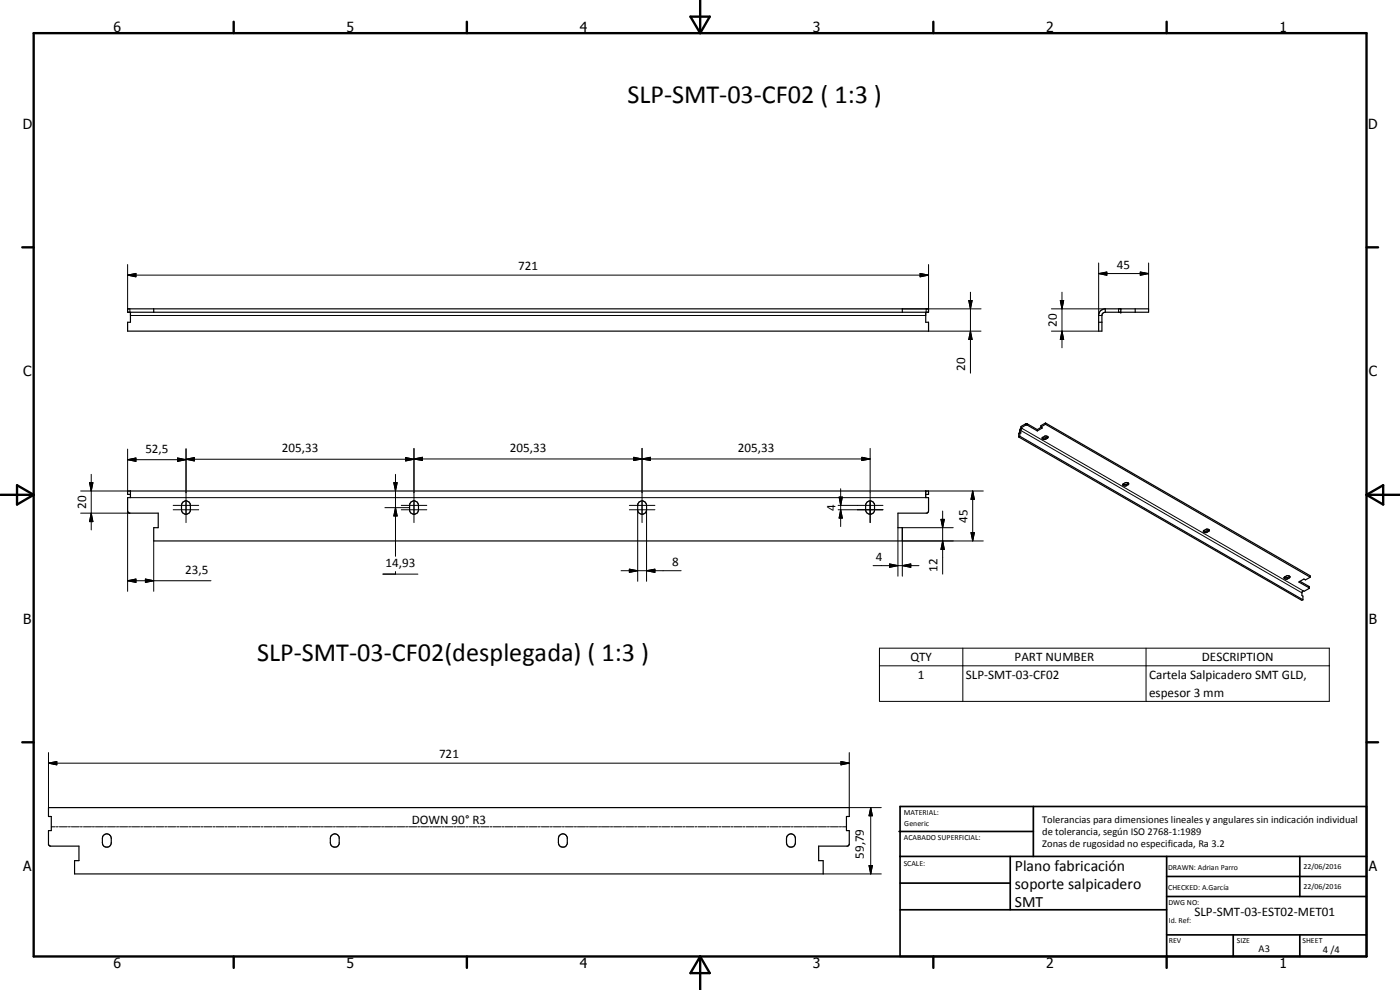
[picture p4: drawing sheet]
<svg xmlns="http://www.w3.org/2000/svg" width="420mm" height="297mm" viewBox="0 0 420 297" stroke-linecap="round" stroke-linejoin="round" font-family="sans-serif">
<g fill="none" stroke="#000" stroke-width=".35">
<path d="M38.3 92.7h240.4v1h-240.4zM39.1 93.7v3h-.8v2.7h240.4v-2.7h-.9v-3M46.1 92.7v1M270.8 92.7v1M329.7 96.7h1M331.7 92.7h13v1h-13M331.7 92.7a1.97 1.97 0 0 0-2 1.7v5h1v-4.7l.4-.8 .6-.2M331.7 92.7v1M336.4 92.7v1M340.7 92.7v1M305.7 131.1l85 49 .3-.1M306.1 130.9l-.4 .2"/>
<path d="M306.1 130.9l84.9 49.1M306.4 128.4l1.8-.9 3.1 1.8M306.4 128.4v-.4l1.6-.9 3.3 1.8M306.4 128.4l.3 .1-.3 .5v1l-.3-.2-.4 .2v1.1M306.4 128.4l-.4 .8 .1 1.7M311.3 128.9v.4M312.4 128.1l.4 .3-1.5 .9M312.5 128.2l-1.2 .7M312.7 131.4a1.02 1.02 0 0 1 1.8-.1 1.31 1.31 0 0 1-1.5 .5zM313.8 127.3l-1.4 .8M313.8 126.9v.4M313.8 126.9l-1.4 .8v.4"/>
<path d="M313.8 126.9l79.4 45.9v.4M313.8 127.3l79.4 45.9M314.4 131l-.9 .4-.7-.1M39.1 148.3h-.8v-1h240.4v1h-.9M39.1 147.3v2h-.8v4l.3 .6 8.9 .1v4.3h-1.4v4h224.7v-4h-1.3v-4.3h8.7l.3-.2 .2-.5v-4h-.9v-2M54.9 150.6a1.34 1.34 0 0 1 1.5-.2 1.34 1.34 0 0 1 .7 1.2v1.4a1.33 1.33 0 0 1-1.3 1.3 1.33 1.33 0 0 1-1.3-1.3v-1.6zM123.3 150.6a1.36 1.36 0 0 1 1.5-.2 1.36 1.36 0 0 1 .8 1.2v1.4a1.33 1.33 0 0 1-1.3 1.3 1.33 1.33 0 0 1-1.4-1.3l.1-1.9zM191.8 150.6a1.37 1.37 0 0 1 1.4-.2 1.37 1.37 0 0 1 .8 1.2 2.52 2.52 0 0 1-.3 2.2 1.3 1.3 0 0 1-1.4 .4 1.3 1.3 0 0 1-.9-1.2l.1-1.9zM260.3 150.6a1.35 1.35 0 0 1 2.2 .8v1.8a1.35 1.35 0 0 1-1.5 1.1 1.35 1.35 0 0 1-1.2-1.3v-1.6zM337.1 145.2a1 1 0 0 1 1.6 0 1.04 1.04 0 0 1-1.7 .3zM338.7 144.9l-1 .5-.7-.2M361.1 159.3a1.11 1.11 0 0 1 1.9-.2 1.24 1.24 0 0 1-1.7 .5z"/>
<path d="M362.9 158.9l-.2 .1a1.18 1.18 0 0 1-1.4 .2M385.5 173.1l.9-.4 .7 .3a1.21 1.21 0 0 1-1.5 .7l-.3-.3zM387 172.9l-.9 .5-.7-.2M390.1 174.4l2.8 1.6v.6l-1.5 .8-.3-.2-.4 .5 .3 2.3M393.2 173.2l-1.4 .8-.5-.3-1.5 .9 3.1 1.8M14.6 242.3h240.3v2.7h-.9v4.2h.9v4l-.5 .7h-8.7v4.3h1.3v4h-224.6v-4h1.3v-4.3h-8.6l-.3-.2-.2-.3v-4.2h.8v-4.2h-.8zM31 250.7a1.33 1.33 0 0 1 1.5-.4 1.33 1.33 0 0 1 .9 1.2v1.4a1.33 1.33 0 0 1-1.3 1.3 1.33 1.33 0 0 1-1.4-1.3v-1.4zM99.4 250.7a1.35 1.35 0 0 1 1.4-.5 1.35 1.35 0 0 1 1 1v2a1.35 1.35 0 0 1-1.5 1 1.35 1.35 0 0 1-1.2-1.3v-1.4zM167.8 250.7a1.35 1.35 0 0 1 1.4-.5 1.35 1.35 0 0 1 1.1 1v2a1.35 1.35 0 0 1-1.5 1 1.35 1.35 0 0 1-1.2-1.3v-1.4zM236.3 250.7a1.33 1.33 0 0 1 1.5-.4 1.33 1.33 0 0 1 .9 1.2v1.4a1.33 1.33 0 0 1-1.3 1.3 1.33 1.33 0 0 1-1.4-1.3v-1.4z"/>
</g>
<g fill="none" stroke="#000" stroke-width=".3">
<path d="M38.3 79.4v13.3M278.7 79.4v13.3M329.7 78.9v15.8h1M344.7 78.9v13.8M38.3 82.5l2.5-.5v1.1zM38.3 82.5h240.4M39 92.7v1M39.1 94.7h238.7M270.8 92.7h23.6M276.1 82l2.6 .5-2.6 .6zM277.9 92.7v1M278.7 99.4h15.7"/>
<path d="M290.7 90.2h1l-.5 2.5zM291.2 99.4l.5 2.5h-1zM291.2 87.7v24.3M315.5 99.4h14.2M315.5 92.7h16.2M318.2 90.2h1l-.5 2.5zM318.7 99.4l.5 2.5h-1zM318.7 87.7v16.7M329.7 82.1l2.5-.5v1zM329.7 82.1h15M335.7 92.7v1M342.2 81.6l2.5 .5-2.5 .5z"/>
<path d="M38.3 137.9l2.5-.5v1zM38.3 137.9h17.5M38.3 134.7v12.6M53.3 137.4l2.5 .5-2.5 .5zM55.8 137.8l2.5-.5v1zM55.8 137.8h68.4M55.8 134.6v22.2M121.7 137.3l2.5 .5-2.5 .5zM124.2 137.7l2.6-.5v1zM124.2 134.5v22.3M124.2 137.7h136.9M190.2 137.2l2.5 .5-2.5 .5z"/>
<path d="M192.7 137.7l2.5-.5v1zM192.7 134.5v22.3M258.6 137.2l2.5 .5-2.5 .5zM261.1 134.5v22.3M306 129.4l.4-.2 84.3 48.7M306.7 128.5l84.4 48.7M307.8 127.2v.4M308.3 127.2v.4M313.9 131.3v.4M314.4 131.1v.4M24.2 147.3h14.9M24.2 154h14.8"/>
<path d="M26.9 144.8h1l-.5 2.5zM27.4 154l.5 2.5h-1zM27.4 142.3v16.7M38.3 153.3v24.1M39.1 149.3h238.7M52 151.6h7.6M52 153h7.6M115.5 152.3h7.4M118.2 144.8h1l-.5 2.5zM118.7 152.3l.5 2.5h-1zM118.7 142.3v24.6M120.4 151.6h7.7"/>
<path d="M120.4 153h7.7M188.9 151.6h7.6M188.9 153h7.6M191.4 153.1v21.3M194 153.1v21.3M251.5 151.6h13.5M251.5 153h13.5M251.8 149.1h1l-.5 2.5zM252.3 153l.5 2.4h-1zM252.3 146.6v11.4M269.5 158.3v14.6M277.8 147.3h17.3"/>
<path d="M282.4 155.8h1l-.5 2.5zM282.9 153.3v19M286.1 158.3h-15.3v14.6M291.4 159.8h1l-.5 2.5zM291.9 147.3l.5 2.5h-1zM291.9 147.3v15M338.1 145.3v.4M338.5 145v.5M362.3 159.3v.4M362.7 159v.4M38.3 174.2l2.5-.5v1.1zM38.3 174.2h25"/>
<path d="M43.6 173.7l2.5 .5-2.5 .6zM46.1 162.3v15.1M114.9 172.3h10.5M118.7 171.5v.8M186.4 171.2h18M188.9 170.8l2.5 .4-2.5 .5zM194 171.2l2.5-.4v.9zM262 169.7h13.8M267 169.2l2.5 .5-2.5 .5zM270.8 169.7l2.5-.5v1zM270.8 162.3h24.3M282.9 162.3l.5 2.5h-1z"/>
<path d="M386.5 173.3v.4M387 173v.4M392.8 175.9v.4M263.9 194.5h135v15.9h-135zM263.9 199.8h135M289 194.5v15.9M343.9 194.5v15.9M14.6 229l2.4-.5v1zM14.6 229h240.3M14.6 225.8v16.5M252.4 228.5l2.5 .5-2.5 .5zM254.9 225.8v16.5h9.6"/>
<path d="M15.4 248.1h1.2M16.9 248.1h.6M17.8 248.1h2.4M20.5 248.1h.6M21.4 248.1h2.4M24.1 248.1h.6M25 248.1h2.5M27.7 248.1h.7M28.6 248.1h2.5M31.4 248.1h.6M32.2 248.1h2.5M35 248.1h.6"/>
<path d="M35.9 248.1h2.4M38.6 248.1h.6M39.5 248.1h2.4M42.2 248.1h.6M43.1 248.1h2.4M45.8 248.1h.6M46.7 248.1h2.4M49.4 248.1h.6M50.3 248.1h2.4M53 248.1h.7M54 248.1h2.4M56.7 248.1h.6"/>
<path d="M57.6 248.1h2.4M60.3 248.1h.6M61.2 248.1h2.4M63.9 248.1h.6M64.8 248.1h2.4M67.5 248.1h.6M68.4 248.1h2.4M71.2 248.1h.5M72 248.1h2.5M74.7 248.1h.6M75.6 248.1h2.5M78.4 248.1h.5"/>
<path d="M79.3 248.1h2.4M82 248.1h.6M82.9 248.1h2.4M85.6 248.1h.6M86.5 248.1h2.4M89.2 248.1h.6M90.1 248.1h2.4M92.8 248.1h.6M93.8 248.1h2.4M96.4 248.1h.7M97.4 248.1h2.4M100.1 248.1h.6"/>
<path d="M101 248.1h2.4M103.7 248.1h.6M104.6 248.1h2.4M107.3 248.1h.6M108.2 248.1h2.4M110.9 248.1h.6M111.8 248.1h2.4M114.5 248.1h.6M115.4 248.1h2.4M118.1 248.1h.6M119 248.1h2.4M121.7 248.1h.7"/>
<path d="M122.7 248.1h2.3M125.4 248.1h.6M126.3 248.1h2.4M129 248.1h.6M129.9 248.1h2.4M132.6 248.1h.6M133.5 248.1h2.4M136.2 248.1h.6M137.1 248.1h2.4M139.9 248.1h.6M140.7 248.1h2.5M143.5 248.1h.5"/>
<path d="M144.3 248.1h2.5M147.1 248.1h.5M148 248.1h2.4M150.7 248.1h.6M151.6 248.1h2.4M154.3 248.1h.6M155.2 248.1h2.4M157.9 248.1h.6M158.8 248.1h2.4M161.5 248.1h.6M162.5 248.1h2.3M165.1 248.1h.7"/>
<path d="M166.1 248.1h2.4M168.8 248.1h.6M169.7 248.1h2.4M172.4 248.1h.6M173.3 248.1h2.4M176 248.1h.6M176.9 248.1h2.4M179.6 248.1h.6M180.5 248.1h2.4M183.2 248.1h.6M184.1 248.1h2.5M186.8 248.1h.6"/>
<path d="M187.7 248.1h2.4M190.4 248.1h.7M191.4 248.1h2.3M194.1 248.1h.6M195 248.1h2.4M197.7 248.1h.6M198.6 248.1h2.4M201.3 248.1h.6M202.2 248.1h2.4M204.9 248.1h.6M205.8 248.1h2.4M208.6 248.1h.5"/>
<path d="M209.5 248.1h2.4M212.2 248.1h.6M213.1 248.1h2.4M215.8 248.1h.6M216.7 248.1h2.4M219.4 248.1h.6M220.3 248.1h2.4M223 248.1h.6M223.9 248.1h2.4M226.6 248.1h.6M227.5 248.1h2.4M230.2 248.1h.6"/>
<path d="M231.2 248.1h2.3M233.8 248.1h.7M234.8 248.1h2.4M237.5 248.1h.6M238.4 248.1h2.4M241.1 248.1h.6M242 248.1h2.4M244.7 248.1h.6M245.6 248.1h2.4M248.3 248.1h.6M249.2 248.1h2.4M251.9 248.1h.6"/>
<path d="M252.8 248.1h1.2M260.8 259.7h1l-.5 2.5zM261.3 242.3l.5 2.5h-1zM261.3 242.3v19.9M247 262.2h17.5"/>
</g>
<g fill="#000">
<circle cx="336.4" cy="93.7" r=".18"/>
<circle cx="336.4" cy="92.7" r=".18"/>
</g>
<g fill="none" stroke="#000" stroke-width=".71">
<path d="M10.1 9.9h400v277.1h-400zM70.1 6.5v3.4M140.1 6.5v3.4M207.2 5h5.8l-2.9 4.9zM210.1 0v9.9M280.1 6.5v3.4M350.1 6.5v3.4M6.7 74.2h3.4M410.1 74.2h3.5M.1 148.5h10M5.1 145.6l5 2.9-5 2.9zM410.1 148.5h10"/>
<path d="M410.1 148.5l5-2.9v5.8zM6.7 222.7h3.4M410.1 222.7h3.5M70.1 287v3.4M140.1 287v3.4M210.1 287v10M210.1 287l2.9 5h-5.8zM280.1 287v3.4M350.1 287v3.4"/>
</g>
<g fill="none" stroke="#000" stroke-width=".51">
<path d="M269.8 249.5h40.3M270.1 242h140v45h-140zM270.1 257h140M303.2 257v16M310.1 242v15M350.1 257v30M390.1 257v12M270.1 265h33.1M270.1 273h80M350.1 269h60M350.1 263h60M350.1 280.5h60"/>
<path d="M370.1 280.5v6.5M390.1 280.5v6.5"/>
</g>
<g fill="#000">
<path d="M38.3 82.5l2.5-.5v1.1zM276.1 82l2.6 .5-2.6 .6zM290.7 90.2h1l-.5 2.5zM318.2 90.2h1l-.5 2.5zM329.7 82.1l2.5-.5v1zM342.2 81.6l2.5 .5-2.5 .5zM291.2 99.4l.5 2.5h-1zM318.7 99.4l.5 2.5h-1zM38.3 137.9l2.5-.5v1zM53.3 137.4l2.5 .5-2.5 .5zM55.8 137.8l2.5-.5v1zM121.7 137.3l2.5 .5-2.5 .5z"/>
<path d="M124.2 137.7l2.6-.5v1zM190.2 137.2l2.5 .5-2.5 .5zM192.7 137.7l2.5-.5v1zM258.6 137.2l2.5 .5-2.5 .5zM26.9 144.8h1l-.5 2.5zM27.4 154l.5 2.5h-1zM118.2 144.8h1l-.5 2.5zM118.7 152.3l.5 2.5h-1zM251.8 149.1h1l-.5 2.5zM252.3 153l.5 2.4h-1zM282.4 155.8h1l-.5 2.5zM291.4 159.8h1l-.5 2.5z"/>
<path d="M291.9 147.3l.5 2.5h-1zM38.3 174.2l2.5-.5v1.1zM43.6 173.7l2.5 .5-2.5 .6zM188.9 170.8l2.5 .4-2.5 .5zM194 171.2l2.5-.4v.9zM267 169.2l2.5 .5-2.5 .5zM270.8 169.7l2.5-.5v1zM282.9 162.3l.5 2.5h-1zM14.6 229l2.4-.5v1zM252.4 228.5l2.5 .5-2.5 .5zM260.8 259.7h1l-.5 2.5zM261.3 242.3l.5 2.5h-1z"/>
</g>
<g font-size="7.9">
<text x="188.3" y="31">SLP-SMT-03-CF02 ( 1:3 )</text>
<text x="77.2" y="198.4">SLP-SMT-03-CF02(desplegada) ( 1:3 )</text>
</g>
<g font-size="4.7">
<text x="304.6" y="261.2">Plano fabricación</text>
<text x="304.6" y="266.6">soporte salpicadero</text>
<text x="304.6" y="272">SMT</text>
</g>
<g font-size="4.2">
<text x="34" y="9.6">6</text>
<text x="104" y="9.6">5</text>
<text x="174" y="9.6">4</text>
<text x="244" y="9.6">3</text>
<text x="314" y="9.6">2</text>
<text x="384" y="9.6">1</text>
<text x="6.8" y="38.7">D</text>
<text x="410.6" y="38.7">D</text>
<text x="7" y="112.9">C</text>
<text x="410.8" y="112.9">C</text>
<text x="7" y="187.1">B</text>
<text x="410.8" y="187.1">B</text>
<text x="7" y="261.4">A</text>
<text x="410.8" y="261.4">A</text>
<text x="34" y="290.4">6</text>
<text x="104" y="290.4">5</text>
<text x="174" y="290.4">4</text>
<text x="244" y="290.4">3</text>
<text x="314" y="290.4">2</text>
<text x="384" y="290.4">1</text>
</g>
<g font-size="3.9">
<text x="155.5" y="81">721</text>
<text x="335.2" y="80.6">45</text>
<text x="317.1" y="98" transform="rotate(-90 317.1 98)">20</text>
<text x="289.7" y="111.2" transform="rotate(-90 289.7 111.2)">20</text>
<text x="43.6" y="135.9">52,5</text>
<text x="84.6" y="135.8">205,33</text>
<text x="153" y="135.6">205,33</text>
<text x="221.4" y="135.6">205,33</text>
<text x="25.9" y="152.7" transform="rotate(-90 25.9 152.7)">20</text>
<text x="250.8" y="153.3" transform="rotate(-90 250.8 153.3)">4</text>
<text x="290.4" y="156.8" transform="rotate(-90 290.4 156.8)">45</text>
<text x="55.6" y="172.1">23,5</text>
<text x="115.7" y="170.2">14,93</text>
<text x="201.7" y="169.7">8</text>
<text x="262.8" y="168.2">4</text>
<text x="281.4" y="171.5" transform="rotate(-90 281.4 171.5)">12</text>
<text x="273.2" y="198.4">QTY</text>
<text x="275.5" y="203.7">1</text>
<text x="289.8" y="203.7">SLP-SMT-03-CF02</text>
<text x="304.5" y="198.4">PART NUMBER</text>
<text x="344.9" y="203.8">Cartela Salpicadero SMT GLD,</text>
<text x="360.7" y="198.4">DESCRIPTION</text>
<text x="344.9" y="209.1">espesor 3 mm</text>
<text x="131.8" y="227.5">721</text>
<text x="123.6" y="247.3">DOWN 90° R3</text>
<text x="259.2" y="257.7" transform="rotate(-90 259.2 257.7)">59,79</text>
<text x="358.5" y="275">SLP-SMT-03-EST02-MET01</text>
</g>
<g font-size="3.1">
<text x="312.7" y="246.8">Tolerancias para dimensiones lineales y angulares sin indicación individual</text>
<text x="312.7" y="250.4">de tolerancia, según ISO 2768-1:1989</text>
<text x="312.7" y="254">Zonas de rugosidad no especificada, Ra 3.2</text>
<text x="377.7" y="285.6">A3</text>
<text x="397" y="285.9">4 /4</text>
</g>
<g font-size="2.4">
<text x="271.2" y="244.4">MATERIAL:</text>
<text x="271.3" y="252">ACABADO SUPERFICIAL:</text>
<text x="271.4" y="247.9">Generic</text>
<text x="271.2" y="259.7">SCALE:</text>
<text x="350.6" y="261">DRAWN: Adrian Parro</text>
<text x="391.2" y="260.6">22/06/2016</text>
<text x="350.6" y="267.1">CHECKED: A.García</text>
<text x="391.2" y="266.7">22/06/2016</text>
<text x="350.6" y="271.4">DWG NO:</text>
<text x="350.8" y="276.9">Id. Ref:</text>
<text x="350.8" y="282.8">REV</text>
<text x="371.2" y="282.9">SIZE</text>
<text x="390.9" y="282.9">SHEET</text>
</g>
</svg>
